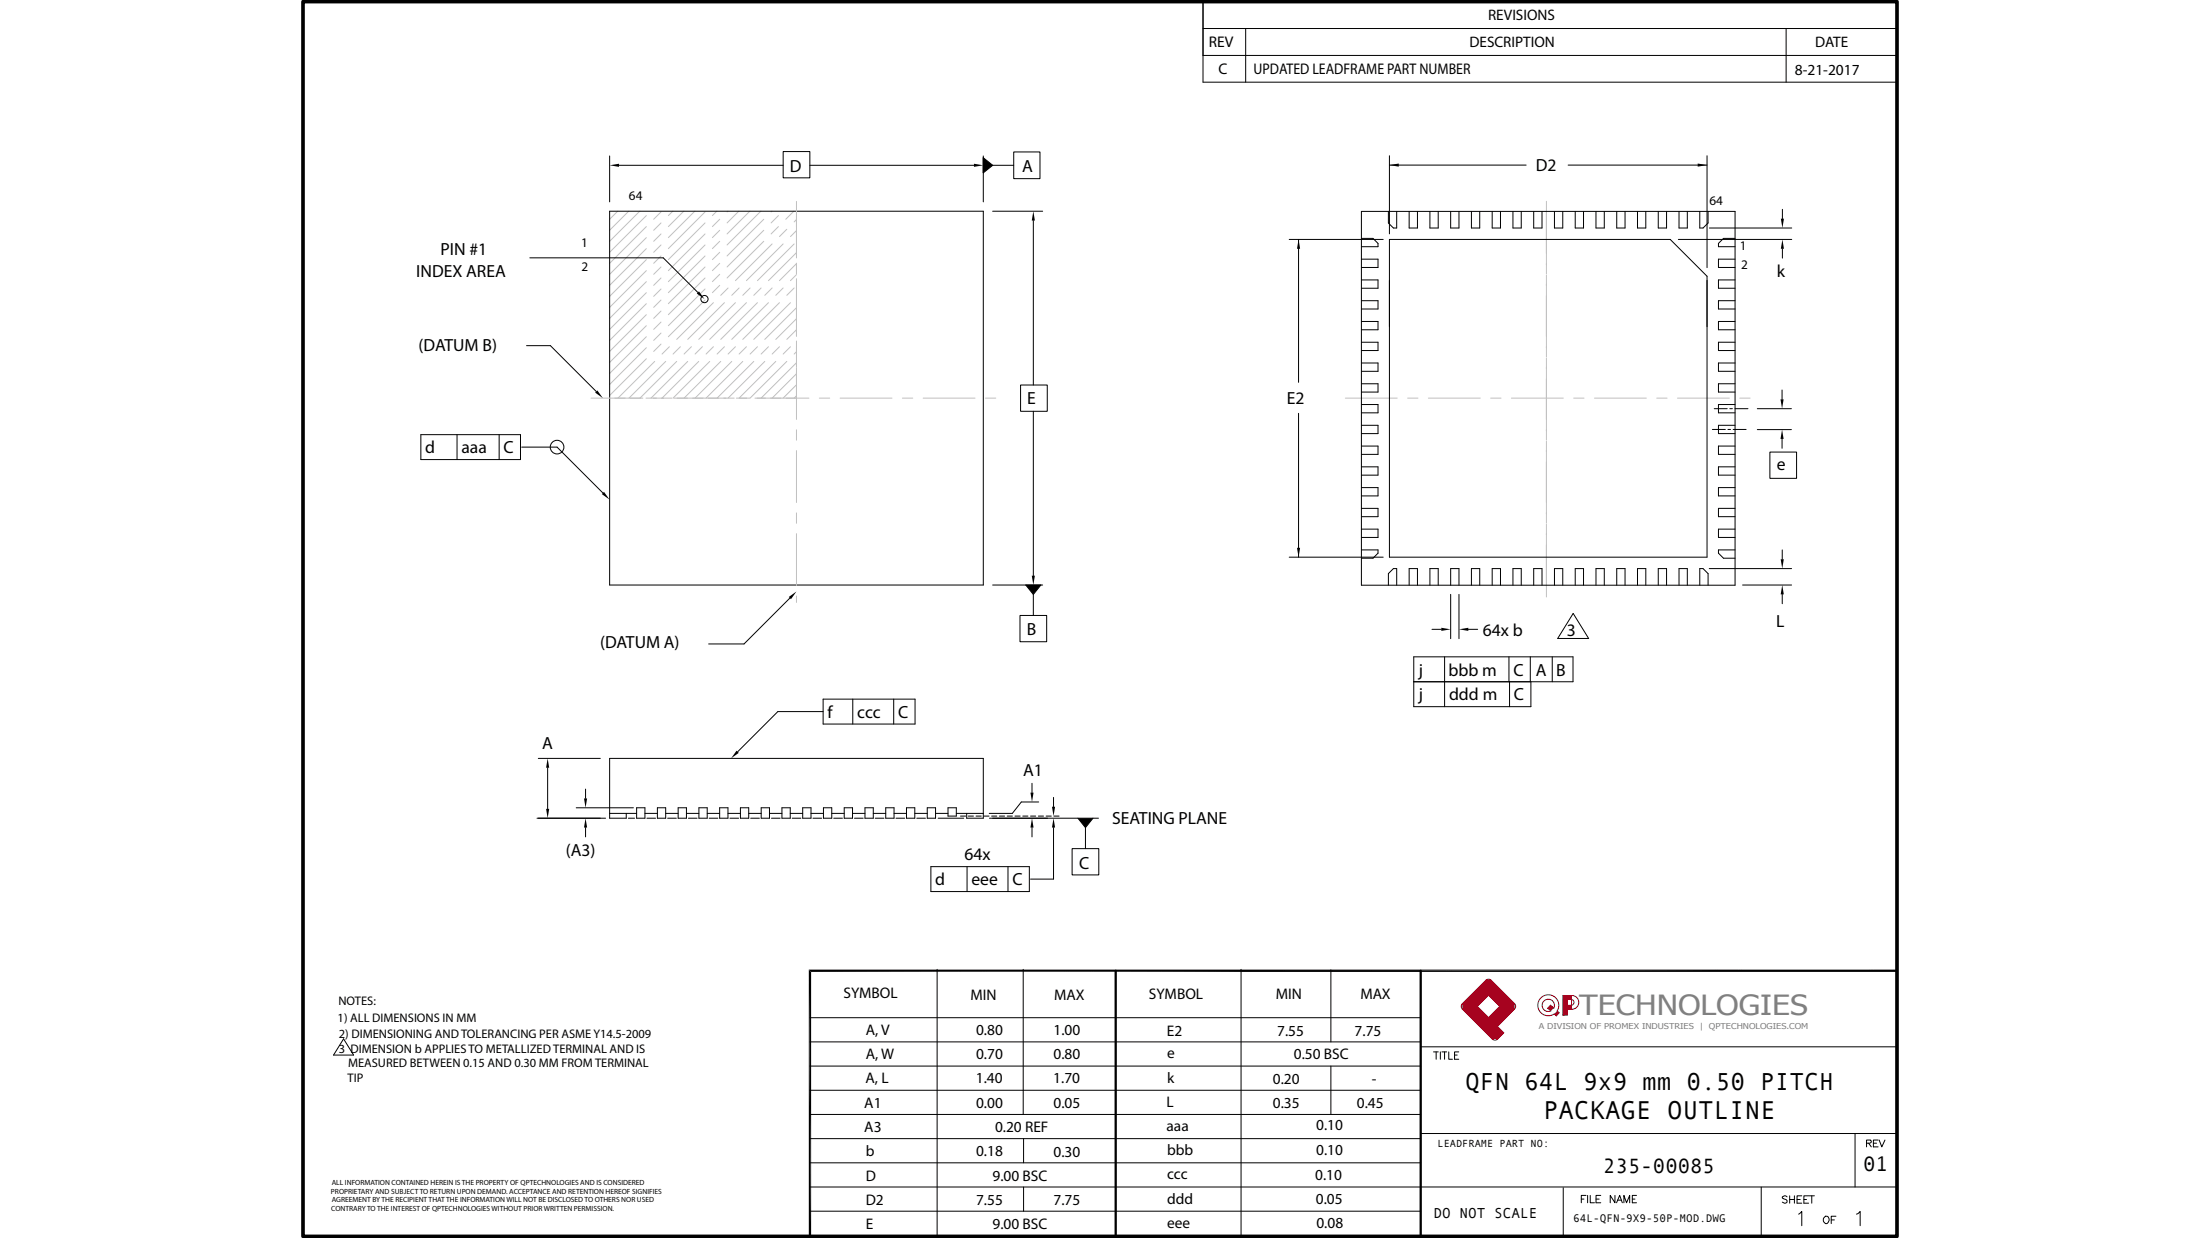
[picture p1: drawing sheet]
<svg xmlns="http://www.w3.org/2000/svg" width="677mm" height="381mm" viewBox="0 0 677 381" stroke-linecap="round" stroke-linejoin="round" font-family="sans-serif">
<!-- layer: 0 -->
<path d="M93.3 .5h490.7v380h-490.7z" fill="none" stroke="#000" stroke-width="1.1"/>
<g fill="none" stroke="#000" stroke-width=".31">
<path d="M370.4 .5v24.8h213.6M370.4 8.8h213.6M370.4 17.1h213.6M383.5 8.8v16.5M549.9 8.8v16.5M187.7 48v14.1M190.6 50.9h50.5M241.1 46.6h8.2v8.1h-8.2zM249.3 50.9h50.6M302.7 48v14.1M302.7 48.6l2.9 2.3M305.6 50.9h6.5"/>
<path d="M305.6 50.9l-2.9 2.3M312.1 46.8h8.1v8.2h-8.1zM427.8 47.9v24.1M427.8 50.8h42.1M482.8 50.8h42.8M525.6 47.9v34.5M163.1 79.3h41.1l10.7 10.7M187.7 65h115v115h-115zM305.6 65h15.4M318.1 67.9v50.6M396.9 73.7h29M399.8 73.7v44"/>
<path d="M516.7 73.7h34.9M526.3 70.2h25.3M548.8 64.4v2.9M548.8 76.6v2.8M162.1 106.4h7.4l14.1 14.1M314.2 118.5h8.2v8.1h-8.2zM129.6 133.8h30.7v7.6h-30.7zM140.7 133.8v7.6M153.7 133.8v7.6M160.6 137.6h10.9l14.1 14.1M318.1 126.6v50.6M399.8 127.2v44.3"/>
<path d="M541 125.8h10.5M541 132.2h10.5M544.9 139.1h8.2v8.1h-8.2zM548.7 120v2.9M548.7 135.1v2.9M396.9 171.5h29M526.2 175h25.4M548.7 169.2v2.9M243.2 184.1l-14.1 14.1h-10.9M305.6 180h15.4M314 189.4h8.2v8.1h-8.2zM315.8 180l2.3 2.9"/>
<path d="M318.1 182.9v6.5M320.5 180l-2.4 2.9M440.9 193.7h2.9M446.6 182.9v13.7M449.2 182.9v13.7M452.1 193.7h2.8M484.3 188.8l4.8 7.7h-9.5zM536.5 180h15.1M548.7 182.9v2.9M253.4 215.2h28.3v7.6h-28.3zM253.4 219h-13.9l-12.4 12.4M262.6 215.2v7.6"/>
<path d="M275.2 215.2v7.6M435.3 209.8h49v-7.7h-49v15.4h36v-7.7M444.8 202.1v15.4M464.6 202.1v7.7M464.8 209.8v7.7M471.1 202.1v7.7M477.9 202.1v7.7M165.7 233.4h19.1M168.6 236.3v12.6M165.3 251.8h21.1M177.4 248.6h17.6M180.3 242.8v2.9"/>
<path d="M180.3 254.7v2.9M187.7 250.3h8.3M192.8 250.3v1.5h-5.1v-18.4h115v18.4h-5.1v-1.5M193.5 251.8h1.9M198.6 250.3h3.8M199.2 251.8h2.6M205 250.3h3.8M205.6 251.8h2.6M211.3 250.3h3.9M211.9 251.8h2.7M217.7 250.3h3.9M218.3 251.8h2.7"/>
<path d="M224.1 250.3h3.9M224.7 251.8h2.7M230.5 250.3h3.9M231.1 251.8h2.7M236.9 250.3h3.8M237.5 251.8h2.7M243.3 250.3h3.8M243.9 251.8h2.7M249.7 250.3h3.8M250.3 251.8h2.7M256.1 250.3h3.8M256.7 251.8h2.7"/>
<path d="M262.5 250.3h3.8M263.1 251.8h2.7M268.9 250.3h3.8M269.5 251.8h2.6M275.3 250.3h3.8M275.9 251.8h2.6M279.1 251.8h2.5M281.6 250.3h3.9M282.3 251.8h2.6M288 250.3h3.9M288.8 251.8h7.9M291.9 251.2h2.5"/>
<path d="M294.4 250.3h8.3M304.6 251.8h33.6M317.7 241.1v2.8M317.7 254.7v2.9M319.8 246.8h-5.4l-2.7 3.5h-7.1M324.4 245.4v2.9M324.4 254.7v15.8h-7.1M331.9 251.8l2.3 2.9M334.2 254.7v6.5M336.5 251.8l-2.3 2.9M286.6 266.7h30.3v7.7h-30.3zM297.7 266.7v7.7"/>
<path d="M310.3 266.7v7.7M330.1 261.2h8.2v8.1h-8.2zM288.5 298.3v81.9M315 298.3v44.7M382.1 298.3v81.9M382.1 298.8h55.3M409.7 298.5v22.1M105.8 319.7l3.1 5h-6.2zM249.4 313.2h188M249.4 328.1h188M249.4 335.5h188M249.4 320.6h188"/>
<path d="M409.7 328.1v14.9M437.4 322.2h146.6M441.3 323.7h1.5M442.2 323.7v2.3M443.5 323.7v2.3M443.9 323.7h1.5M444.8 323.7v2.3M446 323.7v2.3h1.2M447.8 324.7h.8M449.1 323.7h-1.3v2.3h1.3M249.4 343h188M249.4 350.4h188"/>
<path d="M249.4 357.9h188M315.1 350.4v7.5M437.4 348.8h146.6M571.1 348.8v16.5M574.7 351.8l1.3-.1 .1-.2-.1-.6h-1.3v2.1M575.3 351.8l.8 1.2M576.8 351.8h.9M578.2 350.9h-1.4v2.1h1.4M578.6 350.9l.8 2.1 .9-2.1M249.4 372.8h188M315.1 365.3v7.5M481.3 365.5v15"/>
<path d="M486.9 369h.8M488.3 367.9h-1.4v2.3M488.8 367.9v2.3M489.6 367.9v2.3h1.3M491.4 369h1M492.8 367.9h-1.4v2.3h1.4M497.2 367.9v2.3l-1.4-2.3v2.3M497.7 370.2l1-2.3 .8 2.3M498 369.4h1.2M500 370.2v-2.3l.8 2.3 .9-2.3v2.3M502.6 369h.8M503.9 367.9h-1.3v2.3h1.3"/>
<path d="M542.2 365.3v15.2M550.2 368.3a.81 .81 0 0 0-.8-.3 .81 .81 0 0 0-.7 .7l1.2 .5 .3 .3v.5a.92 .92 0 0 1-1.5 0M551 368v2.3M551 369.2h1.5M552.5 368v2.3M553.3 369.2h.9M553.8 373.7l.9-.9v4.4M554.7 368h-1.4v2.3h1.4M555.4 369.2h.8M556.8 368h-1.4v2.3h1.4M557 368h1.6M557.8 368v2.3"/>
<path d="M561.5 374.8a.91 .91 0 0 1 1.2-.4 .91 .91 0 0 1 .4 1.2 .94 .94 0 0 1-1.2 .8l-.5-.6zM563.8 375.4h1M565.3 374.3h-1.5v2.3M571.6 373.7l1.1-.9v4.4M584 365.3h-334.6"/>
<circle cx="216.9" cy="92" r="1.11"/>
<circle cx="171.5" cy="137.6" r="2.1"/>
</g>
<g fill="#000">
<path d="M187.7 50.9l2.9-.5v1zM299.9 50.4l2.8 .5-2.8 .5zM427.8 50.8l2.9-.5v1zM522.7 50.3l2.9 .5-2.9 .5zM318.1 65l.5 2.9h-.9zM399.8 73.7l.5 2.9h-1zM548.3 67.3h.9l-.4 2.9zM548.8 73.7l.4 2.9h-.9zM215.2 89.7l1.7 2.3-2.4-1.7zM183.9 120.2l1.7 2.3-2.4-1.7zM548.2 122.9h.9l-.4 2.9zM548.7 132.2l.4 2.9h-.9z"/>
<path d="M186 151.4l1.7 2.3-2.4-1.6zM317.7 177.2h.9l-.5 2.8zM399.3 168.6h1l-.5 2.9zM548.2 172.1h1l-.5 2.9zM242.8 183.7l2.4-1.7-1.7 2.4zM443.8 193.2l2.8 .5-2.8 .5zM449.2 193.7l2.9-.5v1zM548.7 180l.5 2.9h-1zM168.6 233.4l.5 2.9h-1zM226.8 231l.6 .7-2.3 1.7zM168.1 248.9h1l-.5 2.9zM179.8 245.7h1l-.5 2.9z"/>
<path d="M180.3 251.8l.5 2.9h-1zM317.3 243.9h.9l-.5 2.9zM317.7 251.8l.5 2.9h-.9zM323.9 248.3h.9l-.4 2.9zM324.4 251.8l.4 2.9h-.9zM249 298.4l.7 .7v81.4zM249 298.4l.7 82.1h-.7zM249.7 299.1l334.3-.7v.7zM249 298.4h335l-334.3 .7z"/>
</g>
<path d="M343.5 298.8v81.7M437.4 298.8v81.7" fill="none" stroke="#000" stroke-width=".71"/>
<g fill="none" stroke="#c0c0c0" stroke-width=".31" stroke-dasharray="16 3.2 3.2 3.2">
<path d="M187.7 77.6l12.6-12.6M187.7 74.3l9.2-9.3M187.7 70.9l5.9-5.9M187.7 67.5l2.5-2.5M245.2 62v123.4M476.1 61.9v121.3M187.7 98l33-33M187.7 94.6l29.6-29.6M187.7 91.2l26.2-26.2M187.7 87.8l22.8-22.8M187.7 84.4l19.4-19.4M187.7 81l16-16"/>
<path d="M187.7 118.3l53.3-53.3M187.7 114.9l49.9-49.9M187.7 111.5l46.5-46.5M187.7 108.2l43.1-43.2M187.7 104.8l39.8-39.8M187.7 101.4l36.4-36.4M182 122.5h126.2M187.7 121.7l56.7-56.7M190.3 122.5l54.9-54.9M193.7 122.5l51.5-51.5M197 122.5l48.2-48.1M200.4 122.5l44.8-44.8"/>
<path d="M203.8 122.5l41.4-41.4M207.2 122.5l38-38M210.6 122.5l34.6-34.6M214 122.5l31.2-31.2M217.4 122.5l27.8-27.8M220.8 122.5l24.4-24.4M224.2 122.5l21-21M227.6 122.5l17.6-17.6M230.9 122.5l14.3-14.2M234.3 122.5l10.9-10.9M237.7 122.5l7.5-7.5M241.1 122.5l4.1-4.1"/>
<path d="M244.5 122.5l.7-.7M414.2 122.5h124.7M476.1 183.7v-121.2"/>
</g>
<path d="M245.2 122.5v-57.5M245.2 122.5h-57.5" fill="none" stroke="#c0c0c0" stroke-width=".31" stroke-dasharray="3.2 1.6"/>
<path d="M527.2 132.2h11M538.2 125.8h-11" fill="none" stroke="#000" stroke-width=".31" stroke-dasharray="4 .8 .8 .8"/>
<path d="M302.7 48.6l2.9 2.3-2.9 2.3zM315.8 180h4.7l-2.4 2.9zM331.9 251.8h4.6l-2.3 2.9z" fill="#000"/>
<path d="M295.7 251.2h30.7" fill="none" stroke="#000" stroke-width=".31" stroke-dasharray="1.6 .8"/>
<!-- layer: 0-BOTTOM -->
<g fill="none" stroke="#000" stroke-width=".31">
<path d="M419.1 65.1h115.1v115h-115.1zM419.1 73.4h3.6l1.6 1.5v1h-5.2M419.1 79.8h5.2v2.5h-5.2M427.5 65.1v3.5l1.5 1.6h1v-5.1M427.8 73.7h86.4l11.4 11.3v86.5h-97.8zM433.8 65.1v5.1h2.6v-5.1M440.2 65.1v5.1h2.6v-5.1M446.6 65.1v5.1h2.6v-5.1M453 65.1v5.1h2.6v-5.1M459.4 65.1v5.1h2.6v-5.1M465.8 65.1v5.1h2.6v-5.1M472.2 65.1v5.1h2.6v-5.1"/>
<path d="M478.6 65.1v5.1h2.5v-5.1M485 65.1v5.1h2.5v-5.1M491.4 65.1v5.1h2.5v-5.1M497.8 65.1v5.1h2.5v-5.1M504.2 65.1v5.1h2.5v-5.1M510.5 65.1v5.1h2.6v-5.1M516.9 65.1v5.1h2.6v-5.1M525.9 65.1v3.5l-1.6 1.6h-1v-5.1M534.2 79.8h-5.1v2.5h5.1M534.2 73.4h-3.6l-1.5 1.5v1h5.1M419.1 86.2h5.2v2.5h-5.2M419.1 92.5h5.2v2.6h-5.2"/>
<path d="M419.1 98.9h5.2v2.6h-5.2M534.2 98.9h-5.1v2.6h5.1M534.2 92.5h-5.1v2.6h5.1M534.2 86.2h-5.1v2.5h5.1M419.1 105.3h5.2v2.6h-5.2M419.1 111.7h5.2v2.6h-5.2M419.1 118.1h5.2v2.6h-5.2M534.2 118.1h-5.1v2.6h5.1M534.2 111.7h-5.1v2.6h5.1M534.2 105.3h-5.1v2.6h5.1M419.1 124.5h5.2v2.6h-5.2M419.1 130.9h5.2v2.5h-5.2"/>
<path d="M419.1 137.3h5.2v2.5h-5.2M534.2 137.3h-5.1v2.5h5.1M534.2 130.9h-5.1v2.5h5.1M534.2 124.5h-5.1v2.6h5.1M419.1 143.7h5.2v2.5h-5.2M419.1 150.1h5.2v2.5h-5.2M419.1 156.5h5.2v2.5h-5.2M534.2 156.5h-5.1v2.5h5.1M534.2 150.1h-5.1v2.5h5.1M534.2 143.7h-5.1v2.5h5.1M419.1 169.2h5.2v1l-1.6 1.6h-3.6M419.1 162.8h5.2v2.6h-5.2"/>
<path d="M534.2 169.2h-5.1v1l1.5 1.6h3.6M534.2 162.8h-5.1v2.6h5.1M430 180.1v-5.1h-1l-1.5 1.5v3.6M436.4 180.1v-5.1h-2.6v5.1M442.8 180.1v-5.1h-2.6v5.1M449.2 180.1v-5.1h-2.6v5.1M455.6 180.1v-5.1h-2.6v5.1M462 180.1v-5.1h-2.6v5.1M468.4 180.1v-5.1h-2.6v5.1M474.8 180.1v-5.1h-2.6v5.1M481.1 180.1v-5.1h-2.5v5.1M487.5 180.1v-5.1h-2.5v5.1"/>
<path d="M493.9 180.1v-5.1h-2.5v5.1M500.3 180.1v-5.1h-2.5v5.1M506.7 180.1v-5.1h-2.5v5.1M513.1 180.1v-5.1h-2.6v5.1M519.5 180.1v-5.1h-2.6v5.1M525.9 180.1v-3.6l-1.6-1.5h-1v5.1M196 248.6h2.6v3.2h-2.6zM202.4 248.6h2.6v3.2h-2.6zM208.8 248.6h2.5v3.2h-2.5zM215.2 248.6h2.5v3.2h-2.5zM221.6 248.6h2.5v3.2h-2.5zM228 248.6h2.5v3.2h-2.5z"/>
<path d="M234.4 248.6h2.5v3.2h-2.5zM240.7 248.6h2.6v3.2h-2.6zM247.1 248.6h2.6v3.2h-2.6zM253.5 248.6h2.6v3.2h-2.6zM259.9 248.6h2.6v3.2h-2.6zM266.3 248.6h2.6v3.2h-2.6zM272.7 248.6h2.6v3.2h-2.6zM281.6 251.8v-3.2h-2.5v3.2M285.5 248.6h2.5v3.2h-2.5zM294.4 251.2v-2.6h-2.5v2.6"/>
</g>
<!-- layer: LOGO TEXT -->
<path d="M482.5 307.6h1.1l.2 1.8h-1.3zM481.2 306.4v6h1.3v-1.8h1.5v-4.2zM477.4 309.4l-.9 .9 1 .8 .9-.9zM479.4 311.1l-.9 1 .7 .5 .8-.9zM450.2 308.9v1.6l9.3 9.3h1.6l1.9-1.9-8.2-8.2 3.5-3.4 3.4 3.4-3.4 3.5 2.7 2.7 5.3-5.4v-1.6l-7.2-7.2h-1.6z" fill-rule="evenodd" fill="#a5001d"/>
<!-- layer: Tracing -->
<path d="M458.3 313.2l3.4-3.5-3.4-3.4-3.5 3.4 8.2 8.2-2.2 2.1-.7 .1-.6-.3-9.3-9.3-.3-.6 .3-1 7.3-7.2 .6-.3 1 .3 7.2 7.2 .3 .6-.3 1-5.3 5.4M474.4 307.1a3.2 3.2 0 0 1 4.3-.2 3.2 3.2 0 0 1 .7 4.2l.6 .6-.8 .9-.7-.5a3.2 3.2 0 0 1-4.3-.6 3.2 3.2 0 0 1 .2-4.4zM475.3 308.1a1.9 1.9 0 0 1 2.4-.3 1.9 1.9 0 0 1 .7 2.4l-1-.8-.9 .9 1 .8a1.9 1.9 0 0 1-2.3-.6 1.9 1.9 0 0 1 .1-2.4zM481.2 306.4h2.8a2.12 2.12 0 0 1 2.1 2.1 2.12 2.12 0 0 1-2.1 2.1h-1.5v1.8h-1.3zM482.5 307.6h1.1a.9 .9 0 0 1 1 .9 .9 .9 0 0 1-.9 .9h-1.2z" fill="none" stroke="#a5001d" stroke-width=".31"/>
<text font-size="8.6" fill="#808080" x="486.2" y="312.5">TECHNOLOGIES</text>
<text font-size="8" x="475.1" y="344.4">PACKAGE OUTLINE</text>
<text font-size="7.6" x="451.1" y="335.6">QFN 64L 9x9 mm 0.50 PITCH</text>
<g font-size="6.4">
<text x="493.6" y="360.9">235-00085</text>
<text x="573.6" y="360.4">01</text>
</g>
<g font-size="5.4">
<text x="243.2" y="52.8">D</text>
<text x="314.7" y="52.8">A</text>
<text x="472.8" y="52.7">D2</text>
<text x="135.6" y="78.5">PIN #1</text>
<text x="128.2" y="85.3">INDEX AREA</text>
<text x="547" y="85.2">k</text>
<text x="128.9" y="108.1">(DATUM B)</text>
<text x="316.2" y="124.4">E</text>
<text x="396.1" y="124.4">E2</text>
<text x="130.9" y="139.5">d</text>
<text x="142.1" y="139.5">aaa</text>
<text x="155.1" y="139.5">C</text>
<text x="547" y="144.6">e</text>
<text x="316.1" y="195.6">B</text>
<text x="456.5" y="195.6">64x b</text>
<text x="482.4" y="195.6">3</text>
<text x="546.9" y="193.1">L</text>
<text x="184.8" y="199.3">(DATUM A)</text>
<text x="436.8" y="207.9">j</text>
<text x="445.9" y="207.9">bbb m</text>
<text x="465.9" y="207.9">C</text>
<text x="472.9" y="207.9">A</text>
<text x="479.1" y="207.9">B</text>
<text x="436.8" y="215.6">j</text>
<text x="446.1" y="215.6">ddd m</text>
<text x="466.1" y="215.6">C</text>
<text x="254.8" y="220.9">f</text>
<text x="263.9" y="220.9">ccc</text>
<text x="276.5" y="220.9">C</text>
<text x="167" y="230.5">A</text>
<text x="315" y="238.7">A1</text>
<text x="342.4" y="253.6">SEATING PLANE</text>
<text x="174.3" y="263.3">(A3)</text>
<text x="296.9" y="264.6">64x</text>
<text x="332.3" y="267.3">C</text>
<text x="288" y="272.5">d</text>
<text x="299.1" y="272.5">eee</text>
<text x="311.7" y="272.5">C</text>
</g>
<g font-size="4.8">
<text x="372.1" y="14.5">REV</text>
<text x="375.1" y="22.8">C</text>
<text x="386" y="22.7">UPDATED LEADFRAME PART NUMBER</text>
<text x="552.6" y="23.2">8-21-2017</text>
</g>
<g font-size="4.7">
<text x="458.1" y="6.1">REVISIONS</text>
<text x="452.4" y="14.6">DESCRIPTION</text>
<text x="558.8" y="14.6">DATE</text>
<text x="259.7" y="307.1">SYMBOL</text>
<text x="298.8" y="307.7">MIN</text>
<text x="324.6" y="307.7">MAX</text>
<text x="353.7" y="307.5">SYMBOL</text>
<text x="392.8" y="307.6">MIN</text>
<text x="418.9" y="307.6">MAX</text>
<text x="266.5" y="318.5">A, V</text>
<text x="300.5" y="318.5">0.80</text>
<text x="324.4" y="318.5">1.00</text>
<text x="359.3" y="318.7">E2</text>
<text x="393.2" y="318.7">7.55</text>
<text x="417.1" y="318.7">7.75</text>
<text x="266.5" y="325.9">A, W</text>
<text x="300.5" y="325.9">0.70</text>
<text x="324.4" y="325.9">0.80</text>
<text x="359.3" y="325.8">e</text>
<text x="398.4" y="326">0.50 BSC</text>
<text x="266.5" y="333.2">A, L</text>
<text x="300.4" y="333.2">1.40</text>
<text x="324.3" y="333.2">1.70</text>
<text x="359.3" y="333.2">k</text>
<text x="391.9" y="333.6">0.20</text>
<text x="422.3" y="333.7">-</text>
<text x="266.1" y="341">A1</text>
<text x="300.5" y="341">0.00</text>
<text x="324.4" y="341">0.05</text>
<text x="359.2" y="340.6">L</text>
<text x="391.9" y="341">0.35</text>
<text x="417.8" y="341">0.45</text>
<text x="405.2" y="347.8">0.10</text>
<text x="266.1" y="348.5">A3</text>
<text x="306.3" y="348.5">0.20 REF</text>
<text x="359.2" y="348.1">aaa</text>
<text x="266.5" y="355.9">b</text>
<text x="300.5" y="355.9">0.18</text>
<text x="324.4" y="355.9">0.30</text>
<text x="359.3" y="355.5">bbb</text>
<text x="405.2" y="355.5">0.10</text>
<text x="266.5" y="363.4">D</text>
<text x="305.6" y="363.4">9.00 BSC</text>
<text x="359.3" y="363">ccc</text>
<text x="404.9" y="363.1">0.10</text>
<text x="266.5" y="370.8">D2</text>
<text x="300.5" y="370.8">7.55</text>
<text x="324.4" y="370.8">7.75</text>
<text x="359.3" y="370.4">ddd</text>
<text x="405.1" y="370.5">0.05</text>
<text x="359.3" y="377.9">eee</text>
<text x="266.5" y="378.2">E</text>
<text x="305.6" y="378.2">9.00 BSC</text>
<text x="405.3" y="378">0.08</text>
</g>
<text font-size="4.5" x="441.3" y="374.8">DO NOT SCALE</text>
<g font-size="4.1">
<text x="193.6" y="61.6">64</text>
<text x="526.3" y="63">64</text>
<text x="178.9" y="76">1</text>
<text x="535.7" y="76.9">1</text>
<text x="179" y="83.3">2</text>
<text x="536.1" y="82.7">2</text>
</g>
<g font-size="3.8">
<text x="104.2" y="309.4">NOTES:</text>
<text x="103.9" y="314.4">1) ALL DIMENSIONS IN MM</text>
<text x="104.3" y="319.5">2) DIMENSIONING AND TOLERANCING PER ASME Y14.5-2009</text>
<text x="104.3" y="324">3 DIMENSION b APPLIES TO METALLIZED TERMINAL AND IS</text>
<text x="107.2" y="328.5">MEASURED BETWEEN 0.15 AND 0.30 MM FROM TERMINAL</text>
<text x="107" y="333">TIP</text>
</g>
<text font-size="3.4" x="484.4" y="376.2">64L-QFN-9X9-50P-MOD.DWG</text>
<text font-size="3.2" x="442.6" y="352.9">LEADFRAME PART NO:</text>
<g font-size="2.5" fill="#808080">
<text x="473.7" y="316.5">A DIVISION OF PROMEX INDUSTRIES</text>
<text x="523.3" y="316.5">|</text>
<text x="526.2" y="316.5">QPTECHNOLOGIES.COM</text>
</g>
<g font-size="2.3">
<text x="102.1" y="364.6">ALL INFORMATION CONTAINED HEREIN IS THE PROPERTY OF QPTECHNOLOGIES AND IS CONSIDERED</text>
<text x="101.9" y="367.3">PROPRIETARY AND SUBJECT TO RETURN UPON DEMAND. ACCEPTANCE AND RETENTION HEREOF SIGNIFIES</text>
<text x="102.1" y="370">AGREEMENT BY THE RECIPIENT THAT THE INFORMATION WILL NOT BE DISCLOSED TO OTHERS NOR USED</text>
<text x="102" y="372.8">CONTRARY TO THE INTEREST OF QPTECHNOLOGIES WITHOUT PRIOR WRITTEN PERMISSION.</text>
</g>
</svg>
